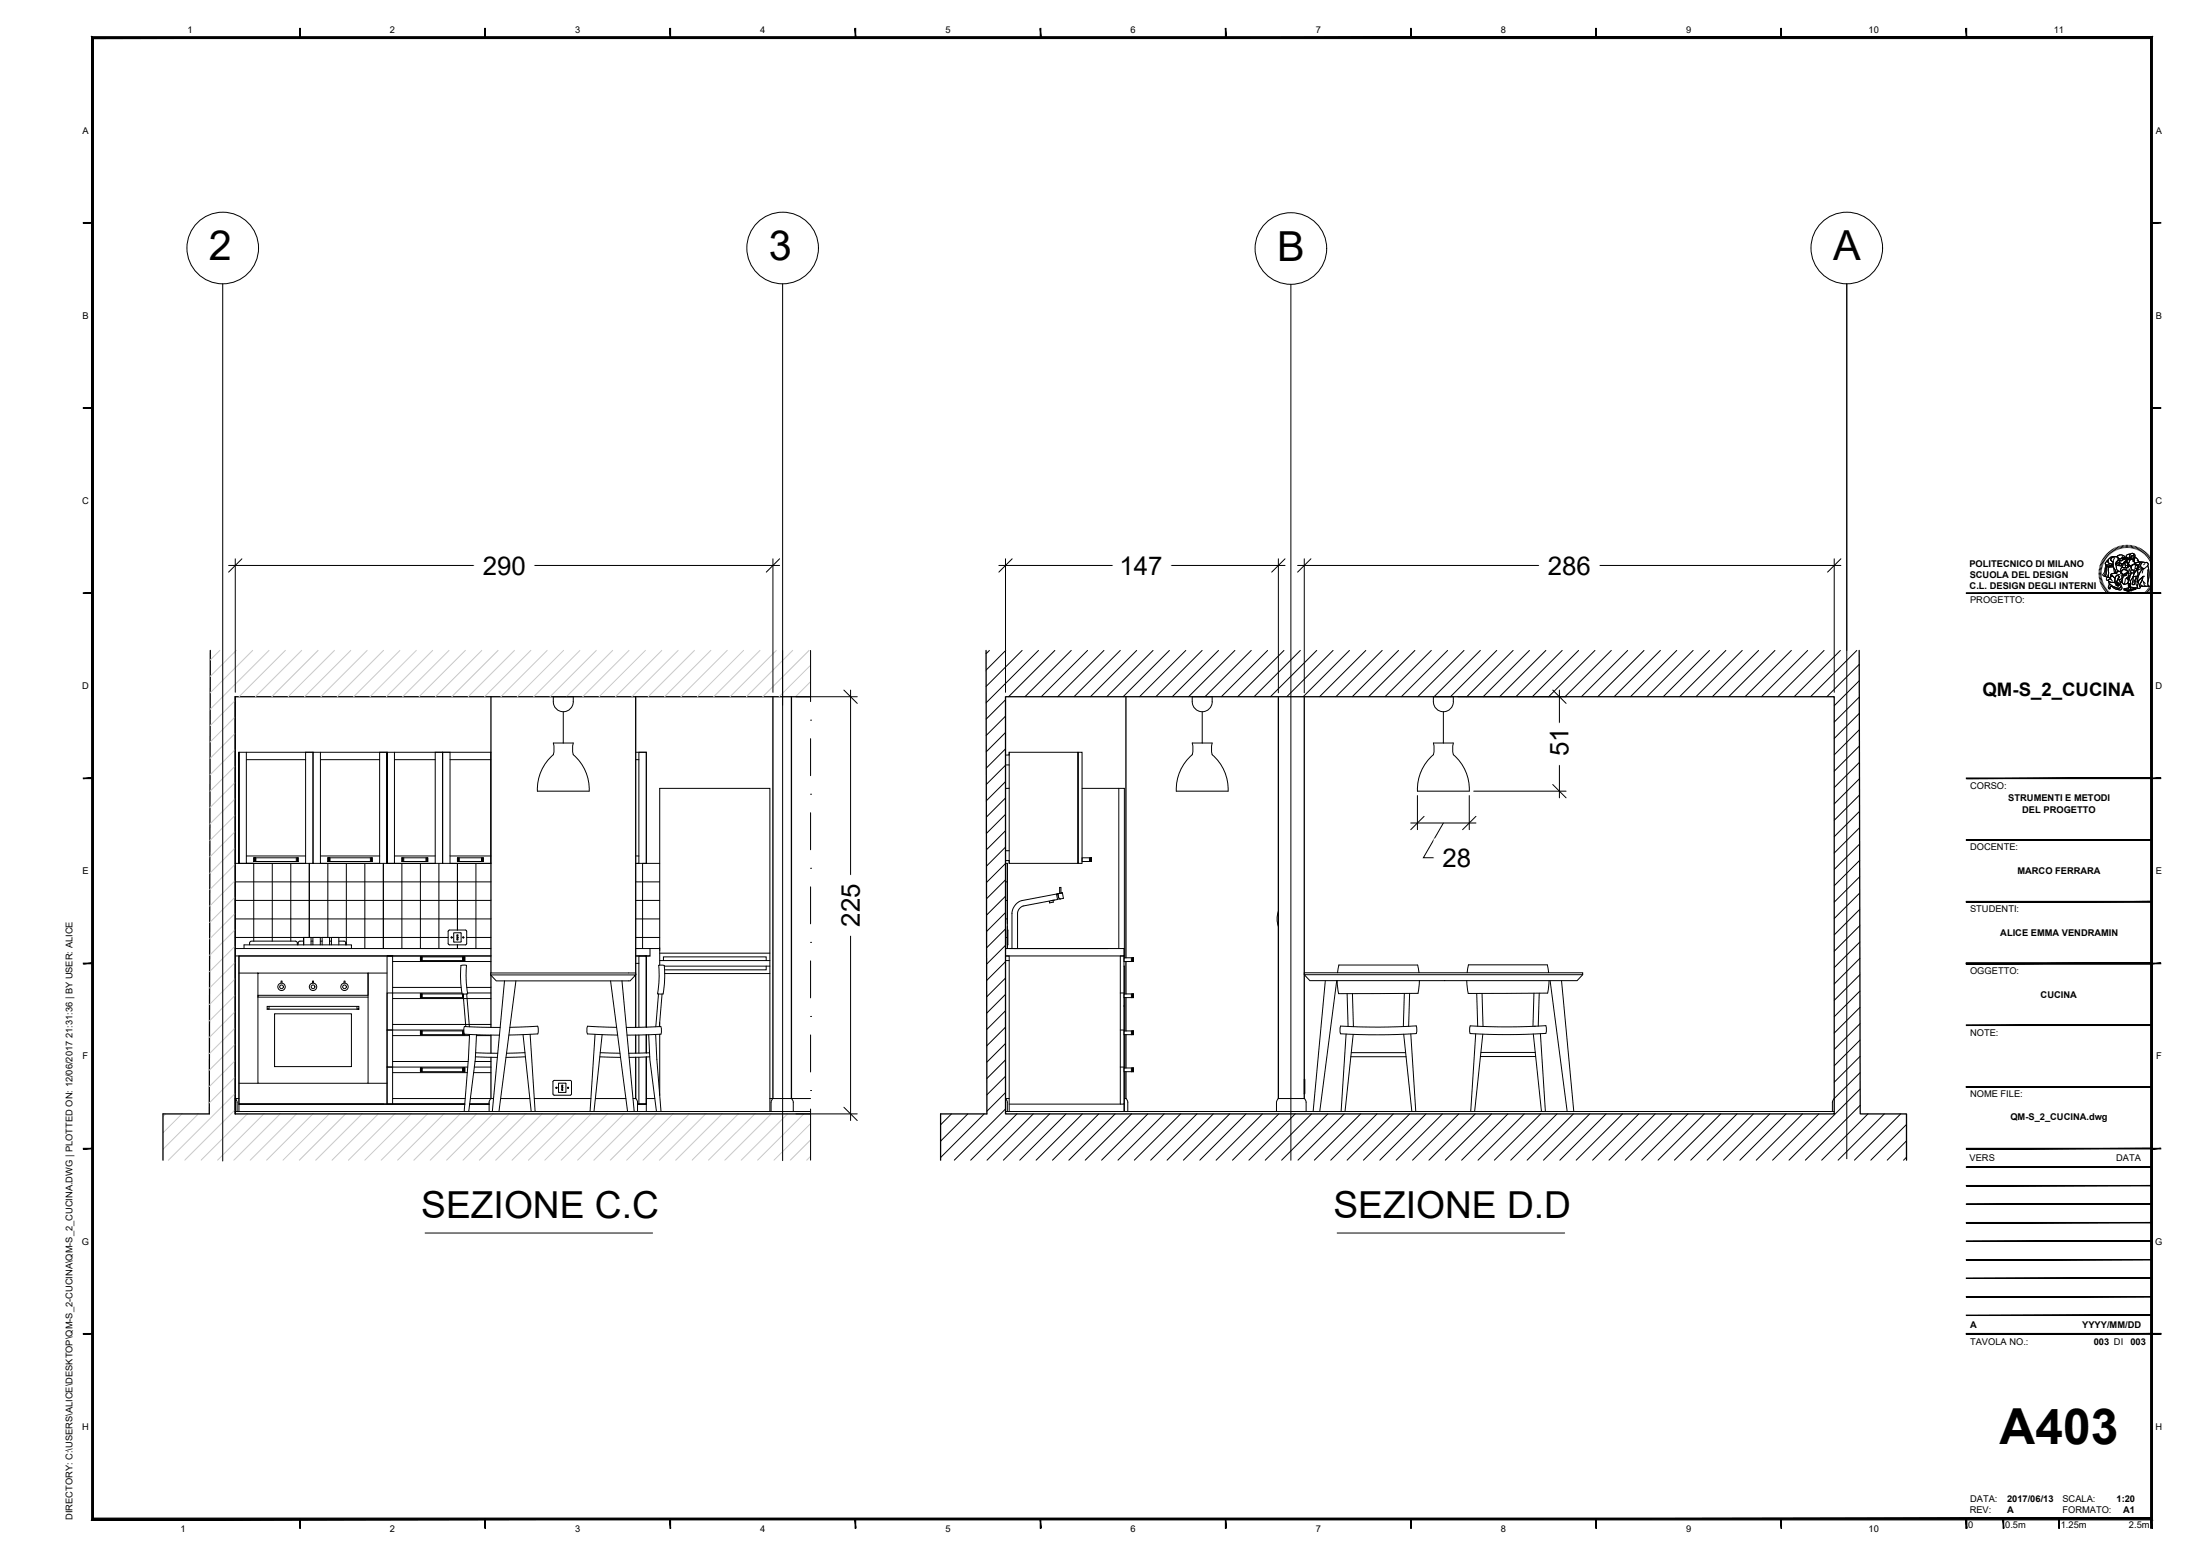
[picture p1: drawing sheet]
<svg xmlns="http://www.w3.org/2000/svg" width="594mm" height="420mm" viewBox="0 0 594 420" stroke-linecap="round" stroke-linejoin="round" font-family="sans-serif">
<!-- layer: A-WALL-FULL -->
<g fill="none" stroke="#000" stroke-width=".35">
<path d="M56.8 175.6l-.3 125.2h-12.5v12.5M266.3 175.6l.2 125.2h-12.5v12.5M502 175.6l.3 125.2h12.5v12.5M132.6 188.1v74.6M171.7 188.1v89.3M208.7 188.1v108.5M213.7 188.1v108.5M218.9 188.1h-155.4v112.7h155.4M271.5 188.1h223.8v112.7h-223.8zM304 188.1v70.5M345.2 188.3v108.3M352.2 188.3v108.3"/>
<path d="M304 259.6v8.8M132.6 263.3v14.1M132.6 279.5v4.9M171.7 279.5v4.9M304 269.4v9M304 279.4v9M132.6 285.5v11.1M171.7 285.5v11.1M304 289.4v7.2"/>
</g>
<!-- layer: A-FURN -->
<g fill="none" stroke="#000" stroke-width=".27">
<path d="M267.2 175.6l-.9 .9M271.6 175.6l-5.3 5.3M276 175.6l-9.7 9.7M280.4 175.6l-14.1 14.2M284.8 175.6l-12.5 12.5M289.3 175.6l-12.5 12.5M293.7 175.6l-12.5 12.5M298.1 175.6l-12.5 12.5M302.5 175.6l-12.5 12.5M306.9 175.6l-12.5 12.5M311.4 175.6l-12.5 12.5M315.8 175.6l-12.5 12.5"/>
<path d="M320.2 175.6l-12.5 12.5M324.6 175.6l-12.5 12.5M329 175.6l-12.5 12.5M333.5 175.6l-12.5 12.5M337.9 175.6l-12.5 12.5M342.3 175.6l-12.5 12.5M346.7 175.6l-12.5 12.5M351.1 175.6l-12.5 12.5M355.6 175.6l-12.5 12.5M360 175.6l-12.5 12.5M364.4 175.6l-12.5 12.5M368.8 175.6l-12.5 12.5"/>
<path d="M373.2 175.6l-12.5 12.5M377.7 175.6l-12.5 12.5M382.1 175.6l-12.5 12.5M386.5 175.6l-12.5 12.5M390.9 175.6l-12.5 12.5M395.3 175.6l-12.5 12.5M399.8 175.6l-12.5 12.5M404.2 175.6l-12.5 12.5M408.6 175.6l-12.5 12.5M413 175.6l-12.5 12.5M417.4 175.6l-12.5 12.5M421.8 175.6l-12.5 12.5"/>
<path d="M426.3 175.6l-12.5 12.5M430.7 175.6l-12.5 12.5M435.1 175.6l-12.5 12.5M439.5 175.6l-12.5 12.5M443.9 175.6l-12.5 12.5M448.4 175.6l-12.5 12.5M452.8 175.6l-12.5 12.5M457.2 175.6l-12.5 12.5M461.6 175.6l-12.5 12.5M466 175.6l-12.5 12.5M470.5 175.6l-12.5 12.5M474.9 175.6l-12.5 12.5"/>
<path d="M479.3 175.6l-12.5 12.5M483.7 175.6l-12.5 12.5M488.1 175.6l-12.5 12.5M492.6 175.6l-12.5 12.5M497 175.6l-12.5 12.5M501.4 175.6l-12.5 12.5M502.1 179.4l-8.8 8.7M149.4 188.1h5.4a3.2 3.2 0 0 1-2.1 4 2.69 2.69 0 0 1-3.3-2.6zM152.1 192.2v8.4M271.5 189l-5.2 5.2M271.5 193.4l-5.2 5.2M271.5 197.8l-5.2 5.2"/>
<path d="M321.9 188.1h5.4a3.1 3.1 0 0 1-2 4 2.69 2.69 0 0 1-3.3-2.6zM324.6 192.2v8.4M387.1 189.5a2.69 2.69 0 0 0 2.7 2.7 2.69 2.69 0 0 0 2.7-2.7l-.1-1.4h-5.3v1.4M389.8 192.2v8.4M502.1 183.8l-6.8 6.8M502.1 188.2l-6.8 6.8M502.1 192.6l-6.8 6.8M502.1 197l-6.8 6.8M64.5 203.1v30h20v-30h-20v30M66.5 203.1v30h16v-30h2M66.5 205.1h16M84.5 203.1h20v30h-20z"/>
<path d="M86.5 203.1v30h16v-30h2M86.5 205.1h16M104.5 203.1h15v30h-15v-30v30M104.5 203.1v30M106.5 205.1h11M106.5 203.1v30M121.5 205.1h11M132.5 203.1v30M132.6 203.1h-13.1v30h13.1h-11.1v-30h-4v30h-13M145.1 213.6h14M145.1 213.6a12.3 12.3 0 0 1 4.3-9.8l.2-1.6-.2-1.6h5.4l-.2 1.6a2.41 2.41 0 0 0 1 2.3 12.3 12.3 0 0 1 3.5 9.1M171.7 203.1h2.8v30h-2.8h.8v-30h2v30"/>
<path d="M171.7 205.1h.8M271.5 212.9v87.2v-87.2h1M271.5 202.2l-5.2 5.2M271.5 206.6l-5.2 5.2M271.5 211.1l-5.2 5.1M271.5 215.5l-5.1 5.1M271.5 219.9l-5.1 5.2M272.5 203.1h18.5v30h-18.5zM272.5 203.1v.8h-1v2.6h1M291.2 203.1h1v30h-1zM292.2 212.9h11.4v45.7M302.1 212.9v43.2"/>
<path d="M317.6 213.6h14M317.6 213.6a12.3 12.3 0 0 1 4.3-9.8l.3-1.6-.2-1.6h5.3l-.2 1.6a2.41 2.41 0 0 0 1 2.3 12.3 12.3 0 0 1 3.5 9.1M382.8 213.6h14M387.1 200.6h5.4l-.2 1.6a2.41 2.41 0 0 0 .9 2.3 12.3 12.3 0 0 1 3.6 9.1M387.1 200.6l.2 1.6a2.41 2.41 0 0 1-1 2.3 12.3 12.3 0 0 0-3.5 9.1M502.1 201.4l-6.8 6.8M502.1 205.9l-6.8 6.8M502.1 210.3l-6.8 6.8M502.1 214.7l-6.8 6.8M502.1 219.1l-6.8 6.8M63.5 233.1h5v21M63.5 238.1h69.1"/>
<path d="M66.5 231.1h16M68.5 232.6h.5v-1h-.5l.1 1M68.5 232.6v-1h12v1M68.5 232.6h12M68.7 231.6v1h.1v-1M69 231.6v1M73.5 233.1v21M78.5 233.1v21M80 231.6v1h.5M80.2 231.6v1h.2v-1M80.5 231.6v1M86.5 231.1h16"/>
<path d="M88.5 232.6h.5v-1h-.5l.1 1M88.5 233.1v20M88.5 232.6v-1h12v1M88.5 232.6h12M88.7 231.6v1h.1v-1M89 231.6v1M93.5 233.1v22M98.5 233.1v23M100 231.6v1h.5M100.2 231.6v1h.2v-1M100.5 231.6v1M106.5 231.1h11"/>
<path d="M108.5 233.1v23M108.5 231.6h7v1h-7zM108.6 231.6v1M108.7 231.6v1M108.8 231.6v1M109 231.6v1M113.5 233.1v23M115 231.6v1M115.2 231.6v1M115.4 231.6v1M115.5 231.6v1M118.5 233.1v23"/>
<path d="M121.5 231.1h11M123.5 231.6h7v1h-7zM123.5 233.1v18M123.6 231.6v1M123.7 231.6v1M123.8 231.6v1M124 231.6v1M128.5 233.1v23M130 231.6v1M130.2 231.6v1M130.4 231.6v1M171.7 238.1h6.4"/>
<path d="M171.7 231.1h.8M178.1 233.1h-4.6v23M271.5 238.1h.5M271.5 224.3l-5.1 5.2M271.5 228.7l-5.1 5.2M271.5 233.2l-5.1 5.1M271.5 237.6l-5.1 5.1M272 233.1v15M272 233.1h-.5v23h.5M272 233.1v16.3M272.5 229.7h-1v2.7h1v.7M292.2 231.6h2.5v1v-1v1h-2.5z"/>
<path d="M294.2 231.6l.1 1M294.3 231.6v1M294.5 231.6v1M294.6 231.6v1M502.2 223.5l-6.9 6.8M502.2 227.9l-6.9 6.9M502.2 232.3l-6.9 6.9M502.2 236.7l-6.9 6.9M63.5 258.1h69.1h-28.1h1.5v20M63.5 253.1h20v-20v20h20v-20v20M63.5 243.1h69.1M63.5 248.1h69.1"/>
<path d="M63.5 256.1h69.1M64.5 258.1v40h61M65.9 256.1v-1h29v1M67.4 255.1v-.6l.5-.4h11.9l.4 .4 .1 .6M82 254.1l-1.3 .1-.2 .3v.6M82 253.1v2v-2h2v2M84 254.1h.5M84.5 255.1v-2h2v2M86.5 254.1h.5M87 255.1v-2h2v2M89 254.1h.5M89.5 255.1v-2h2v2"/>
<path d="M91.5 254.1l1.6 .1 .3 .3v.6M103.5 253.1h17.5M103.5 253.1v3M106 259.6h26.6M113.5 258.4h.5v1h-.5zM113.5 258.4v1h12v-1M113.5 258.4h12M113.7 259.4v-1h.1v1M123.5 255.1v1M125 258.4h.5v1h-.5zM125 258.4v1M125.2 259.4v-1h.2v1"/>
<path d="M126 253.1h6.6M171.7 253.1h6.4M171.7 243.1h6.4M171.7 248.1h6.4M172.8 256.1h-1.1h3.8v2h-3.8h2.8v19.3v-19.3h-2v19.3M174.3 258.1h1.2M175.5 256.1h2.6M178.1 259.4h29.8M178.1 257.4h29.8M179.2 259.4v-1h27.7v1M271.5 256.1h32v2h-32zM271.5 258.1h1v42"/>
<path d="M271.5 253.1h.5M271.5 259.4h1M271.5 248.1h.5M271.5 243.1h.5M271.5 242l-5.1 5.1M271.5 246.4l-5.1 5.1M271.5 250.8l-5.1 5.1M271.5 255.3l-5.1 5.1M271.5 259.7l-5.1 5.1M272 248.1v8M272 250.1v6M272.5 256.1h26.8"/>
<path d="M283.4 243.8v-.5v.5M284.3 243.1l.1 .5-1 .2M284.8 243l-.5 .1M285.3 241.4l-9.3 1.8a3.8 3.8 0 0 0-2.7 3.4v9.5M285.3 241.4l.3 1.5M285.6 242.9l-9.3 1.7a2.29 2.29 0 0 0-1.5 2v9.5M285.7 241.3l-.4 .1M285.7 241.3l.2 1 .3 .5 .2-.1M285.7 241.3l1.2-.2 .3 1.5-1 .2M286.1 242.6l-.5 .3M286.1 241.3v-1.7h.4v1.5h.4l-1.2 .2M303.5 258.6h2.5v1v-1v1h-2.5z"/>
<path d="M305.5 258.6l.1 1M305.7 258.6v1M305.8 258.6v1M305.9 258.6v1M306 258.6v1M502.2 241.1l-6.9 6.9M502.2 245.5l-6.9 6.9M502.2 250l-6.9 6.9M502.2 254.4l-6.9 6.9M502.2 258.8l-6.9 6.9M64.5 262.8h5.1M69.6 262.8h29.8v29.7h-29.8z"/>
<path d="M72.1 271.8h24.8v.7h-24.8zM72.7 271.8v.7h-.6M74.1 273.8h20.8v14.2h-20.8zM75.9 264.9l.2 .1v.5a1 1 0 0 1 .8 1.5 1 1 0 0 1-1.7 0 1 1 0 0 1 .7-1.5zM84.4 264.9l.2 .1 .1 .5a1 1 0 0 1 .7 1.5 1 1 0 0 1-1.7 0 1 1 0 0 1 .7-1.5zM92.9 264.9l.3 .1v.5a1 1 0 0 1 .7 1.5 1 1 0 0 1-1.7 0 1 1 0 0 1 .7-1.5zM96.4 271.8v.7h.5M104.5 262.8h-5.1v6h-29.8v.5h29.8M106 266.6h18.5M106 276.6h26.6M106 269.6h26.6M106 279.6h20.8"/>
<path d="M113.5 268.4v1h11.6l-.1-1M113.5 268.4h.5v1M113.5 278.4h11.7h-.2v1h.5h-12zM113.5 278.4h.5v1M113.5 268.4h11.3M113.7 269.4v-1h.1v1M113.7 279.4v-1h.1v1M124.5 260.7h1.5l-.1 4.2 .4 3.5h-1.5l-.4-3.4zM124.7 268.1h-20.2v10h20.7M125 268.4v1M125 278.4v1M125.1 268.4l.7 8.8"/>
<path d="M125.2 278.6v.8M125.4 279.3l9.5 .2M125.4 279.3v.1M126 268.4l.8 8.9M126 266.6h6.6M126.2 268.1h6.4M126.8 279.3l-.3 6.8M128.7 279.6h3.9M128.7 279.4l-.4 6.7-1.7 14h-1.3l1.2-14M132.5 263.3h39.2l-1.5 1.6h-36.2zM132.5 263.3v-.6h39.2v.6M135.1 277.4l-9.7-.2-.2 1.2 .2 .9"/>
<path d="M136.2 264.9l-3.3 35.2h1.8l4.6-35.2M137.7 277.4l7.5-.3 .1 1.7-.1 .4-7.8 .3M143.2 279.3l1.3 20.8h-1.1l-2.2-20.7M160.7 279.3l-1.4 20.8h1.1l2.2-20.7M166.5 277.4l-7.9-.3-.1 1.7 .1 .4 8.2 .3M168 264.9l3.3 35.2h-1.8l-4.6-35.2M169.1 277.4l9.3-.2 .2 .8-.1 1.3-9.2 .2M171.7 260.1h.8M172.5 279.5v4.9M174.5 279.4v4.9M177 279.3l.4 6.8 1.1 14h-1.2l-1.8-14-.3-6.7M177.8 268.4l-.7 8.9"/>
<path d="M177.9 260.7h1.5l.1 4.3-.4 3.4h-1.5l.4-3.5zM178.1 260.6v-47.7h29.8v87.2h-29.8M178.1 276.1v1.1M178.1 279.3v16.5M178.8 268.4l-.7 8.8M179.4 260.9h28.5M179.5 262.9h28.4M206.9 260.9v1h-27.4M271.5 264.1l-5.1 5.1M271.5 268.5l-5 5.1M271.5 272.9l-5 5.1M271.5 277.4l-5 5"/>
<path d="M302.5 268.1h1M302.5 278.1h1M303.5 271.8v-13.7h-1v40M303.5 271.6v26.5h-1M303.5 268.4h2.5v1v-1v1h-2.5zM303.5 278.4h2.5v1v-1v1h-2.5zM303.5 260.9l.1 7.5M303.6 269.4v9M303.6 279.4v9M305.5 268.4l.1 1M305.5 278.4l.1 1M305.7 268.4v1"/>
<path d="M305.7 278.4v1M305.8 268.4v1M305.8 278.4v1M305.9 268.4v1M305.9 278.4v1M306 268.4v1M306 278.4v1M352.2 262.7h75.2v.5l-1.5 1.6h-72.2l-1.5-1.6zM352.2 263.2h75.2M357.9 264.8l-3.3 35.3h1.8l4.6-35.3M361.1 264.8l.4 3.5 21.4-.1 .4-3.4M361.2 262.7l.3-2.1h21.3l.4 2.1"/>
<path d="M362 277.1a167.4 167.4 0 0 0 20.4-.1l.2 1.3-.2 .8a169.2 169.2 0 0 1-20.4 0l-.2-.8zM363.5 279.2l-1.4 20.9h1.1l2.2-20.8M363.8 268.3l.2 8.9M365.2 268.3l.3 8.9M379.2 268.2l-.2 9M380.6 268.2l-.2 8.9M381 279.2l1.3 20.9h-1l-2.3-20.8M396.1 264.8l.4 3.5 21.4-.1M396.2 262.7l.3-2.2h21.3l.4 2.2M398.5 279.2l-1.4 20.9h1.1l2.2-20.8M398.8 268.3l.2 8.8M400.2 268.3l.3 8.9"/>
<path d="M414.2 268.2l-.2 8.9M414.5 277.1h.1M414.5 277.1h-.1M415.6 268.2l-.2 8.9M416 279.1l1.3 21h-1.1l-2.2-20.9M417.4 277l.2 .8-.2 1.2M417.4 279a170.2 170.2 0 0 1-20.4 .1M417.4 277a173.2 173.2 0 0 1-20.4 0l-.2 1.3 .2 .8M418.3 264.8l-.4 3.4M418.6 264.8l4.6 35.3h1.8l-3.3-35.3M502.2 263.2l-6.9 6.9M502.2 267.6l-6.9 6.9"/>
<path d="M502.3 272l-7 7M502.3 276.4l-7 7M64.5 298.1h61M64.5 292.5h5.1M99.4 292.5h5.1M103.6 298.1h-39.1v-40h40v40M106 288.1v-10h-1.5v10h21.8M106 298.1v-10h-1.5v10h21M106 286.6h20.4M106 296.6h19.6M106 289.6h20.2M113.5 288.4h.5v1"/>
<path d="M113.5 288.4v1h12v-1M113.5 288.4h12M113.7 289.4v-1h.1v1M125 288.4h.5v1h-.5zM125 288.4v1M125.2 289.4v-1h.2v1M125.5 298.1h-61v2M126.8 298.1h5.3M127 296.6h5.6M127.9 289.6h4.7M128.1 288.1h4.5M128.3 286.6h4.3"/>
<path d="M128.4 285.4l5.9 .1M128.4 284.3l6 .1M141.7 284.3l-4.9 .1M141.9 285.4l-5.3 .1M162 285.4l5.6 .1M162.1 284.3l5.3 .1M172.5 285.5v12.6M174.5 298.1h-2.3h2.3v-12.7v14.7M175.4 284.3l-5.6 .1M175.5 285.4l-5.6 .1M271.5 281.8l-5 5M271.5 286.2l-5 5"/>
<path d="M271.5 290.6l-5 5M271.5 295l-5 5.1M271.5 299.5l-13.8 13.8M272.5 298.1h30M302.5 288.1h1M303.5 288.4h2.5v1v-1v1h-2.5zM303.5 298.1v2M303.6 289.4v10.7M305.5 288.4l.1 1M305.7 288.4v1M305.8 288.4v1M305.9 288.4v1"/>
<path d="M306 288.4v1M364.8 285.3h14.9M364.9 284.2h14.7M399.8 285.3h14.9M399.9 284.2h14.7M502.3 280.8l-7 7M502.3 285.2l-7 7M502.3 289.6l-7 7M502.3 294.1l-19.2 19.2M502.3 298.5l-14.8 14.8M256.9 300.8l-2.9 2.9M261.4 300.8l-7.4 7.3"/>
<path d="M265.8 300.8l-11.8 11.8M274.6 300.8l-12.5 12.5M279 300.8l-12.5 12.5M283.4 300.8l-12.4 12.5M287.9 300.8l-12.5 12.5M292.3 300.8l-12.5 12.5M296.7 300.8l-12.5 12.5M301.1 300.8l-12.5 12.5M305.5 300.8l-12.5 12.5M310 300.8l-12.5 12.5M314.4 300.8l-12.5 12.5M318.8 300.8l-12.5 12.5"/>
<path d="M323.2 300.8l-12.5 12.5M327.6 300.8l-12.5 12.5M332.1 300.8l-12.5 12.5M336.5 300.8l-12.5 12.5M340.9 300.8l-12.5 12.5M345.3 300.8l-12.5 12.5M349.7 300.8l-12.5 12.5M354.2 300.8l-12.5 12.5M358.6 300.8l-12.5 12.5M363 300.8l-12.5 12.5M367.4 300.8l-12.5 12.5M371.8 300.8l-12.5 12.5"/>
<path d="M376.3 300.8l-12.5 12.5M380.7 300.8l-12.5 12.5M385.1 300.8l-12.5 12.5M389.5 300.8l-12.5 12.5M393.9 300.8l-12.5 12.5M398.4 300.8l-12.5 12.5M402.8 300.8l-12.5 12.5M407.2 300.8l-12.5 12.5M411.6 300.8l-12.5 12.5M416 300.8l-12.5 12.5M420.5 300.8l-12.5 12.5M424.9 300.8l-12.5 12.5"/>
<path d="M429.3 300.8l-12.5 12.5M433.7 300.8l-12.5 12.5M438.1 300.8l-12.5 12.5M442.5 300.8l-12.4 12.5M447 300.8l-12.5 12.5M451.4 300.8l-12.5 12.5M455.8 300.8l-12.5 12.5M460.2 300.8l-12.5 12.5M464.6 300.8l-12.5 12.5M469.1 300.8l-12.5 12.5M473.5 300.8l-12.5 12.5M477.9 300.8l-12.5 12.5"/>
<path d="M482.3 300.8l-12.5 12.5M486.7 300.8l-12.5 12.5M491.2 300.8l-12.5 12.5M504.4 300.8l-12.5 12.5M508.8 300.8l-12.5 12.5M513.3 300.8l-12.5 12.5M514.8 303.6l-9.6 9.7M514.8 308.1l-5.2 5.2M514.8 312.5l-.8 .8"/>
<circle cx="76" cy="266.5" r=".5"/>
<circle cx="84.5" cy="266.5" r=".5"/>
<circle cx="93" cy="266.5" r=".5"/>
</g>
<!-- layer: G-ANNO-DIM -->
<g fill="none" stroke="#000" stroke-width=".27">
<path d="M60.1 76.6v236.9M211.3 76.6v236.8M348.6 76.8v236.5M498.7 76.6v236.3M61.7 152.7h67.1M63.5 150.9v36M143.5 152.7h67M208.7 150.9v36M269.7 152.7h31.6M271.5 150.9v36M315.5 152.7h31.5M345.2 150.9v36.2"/>
<path d="M350.4 152.7h66M352.2 150.9v36.2M431.1 152.7h66M495.3 150.9v36M214.9 188.1h16.6M229.7 186.3v50.8M393.7 188.1h29.2M421.1 186.3v9.7M382.8 214.8v9.2M396.8 214.8v9.2M398 213.6h24.9M421.1 205.8v9.6"/>
<path d="M381 222.2h17.6M389.8 222.2l-5.4 9.4h3.6M229.7 251.8v50.8M214.9 300.8h16.6M114.8 332.9h61.4M361.1 332.9h61.4"/>
<circle cx="60.1" cy="67" r="9.7"/>
<circle cx="211.3" cy="67" r="9.7"/>
<circle cx="348.6" cy="67.1" r="9.7"/>
<circle cx="498.7" cy="67" r="9.7"/>
</g>
<!-- layer: ACCESSORI -->
<g fill="none" stroke="#000" stroke-width=".27">
<path d="M121.1 251.2h4.8l.1 .3v3.5l-.3 .1h-4.5l-.2-.3zM121.8 253.1h.3M121.9 253v.3M122.6 251.9h1.9v2.5h-1.9zM123.4 253.4l.2 .1v.3h-.2zM123.4 252.4l.3 .1-.2 .3zM124.9 253.1h.4M125.1 253v.3M272 251.1h.2v4h-.2zM272 251.1h.2M345.2 246.1v4l-.3-2.3zM149.4 291.8h4.8l.1 .3v3.4l-.3 .2h-4.5l-.2-.3z"/>
<path d="M150.1 293.7h.3M150.2 293.6v.3M150.9 292.5h1.9v2.5h-1.9zM151.7 293.3l.1 .1 .1-.1M151.7 294.2l.1-.2 .1 .2M151.7 293.3l.1-.3 .1 .3M151.7 294.2l.1 .3 .1-.3M153.2 293.7h.4M153.4 293.6v.3M352.2 291.4h.1v4h-.1z"/>
<circle cx="122" cy="253.1" r=".15"/>
<circle cx="123.5" cy="253.1" r=".15"/>
<circle cx="125.1" cy="253.1" r=".15"/>
<circle cx="150.3" cy="293.7" r=".15"/>
<circle cx="151.8" cy="293.7" r=".15"/>
<circle cx="153.4" cy="293.7" r=".15"/>
</g>
<!-- layer: A-FURN -->
<g fill="none" stroke="#c7c8ca" stroke-width=".27">
<path d="M59.4 175.6l-2.6 2.6M63.8 175.6l-7 7.1M68.2 175.6l-11.4 11.5M72.6 175.6l-15.8 15.9M77.1 175.6l-12.5 12.5M81.5 175.6l-12.5 12.5M85.9 175.6l-12.5 12.5M90.3 175.6l-12.5 12.5M94.7 175.6l-12.5 12.5M99.2 175.6l-12.5 12.5M103.6 175.6l-12.5 12.5M108 175.6l-12.5 12.5"/>
<path d="M112.4 175.6l-12.5 12.5M116.8 175.6l-12.5 12.5M121.2 175.6l-12.5 12.5M125.7 175.6l-12.5 12.5M130.1 175.6l-12.5 12.5M134.5 175.6l-12.5 12.5M138.9 175.6l-12.5 12.5M143.3 175.6l-12.5 12.5M147.8 175.6l-12.5 12.5M152.2 175.6l-12.5 12.5M156.6 175.6l-12.5 12.5M161 175.6l-12.5 12.5"/>
<path d="M165.4 175.6l-12.5 12.5M169.9 175.6l-12.5 12.5M174.3 175.6l-12.5 12.5M178.7 175.6l-12.5 12.5M183.1 175.6l-12.5 12.5M187.5 175.6l-12.5 12.5M192 175.6l-12.5 12.5M196.4 175.6l-12.5 12.5M200.8 175.6l-12.5 12.5M205.2 175.6l-12.5 12.5M209.6 175.6l-12.5 12.5M214.1 175.6l-12.5 12.5"/>
<path d="M218.5 175.6l-12.5 12.5M218.9 179.6l-8.5 8.5M63.5 198l-6.8 6.8M63.5 193.6l-6.8 6.8M63.5 189.2l-6.8 6.7M218.9 184.1l-4.1 4M63.5 215.7l-6.8 6.8M63.5 211.3l-6.8 6.8M63.5 206.8l-6.8 6.9M63.5 202.4l-6.8 6.8M63.5 237.8l-6.9 6.9M63.5 233.4l-6.9 6.8"/>
<path d="M63.5 228.9l-6.9 6.9M63.5 224.5l-6.8 6.9M63.5 220.1l-6.8 6.9M63.5 259.9l-6.9 6.9M63.5 255.5l-6.9 6.9M63.5 251l-6.9 7M63.5 246.6l-6.9 6.9M63.5 242.2l-6.9 6.9M63.5 277.6l-7 6.9M63.5 273.1l-6.9 7M63.5 268.7l-6.9 7M63.5 264.3l-6.9 6.9"/>
<path d="M63.5 299.7l-13.6 13.6M63.5 295.2l-18 18.1M63.5 290.8l-7 7M63.5 286.4l-7 7M63.5 282l-7 7M44.7 300.8l-.7 .7M49.1 300.8l-5.1 5.1M53.6 300.8l-9.6 9.5M66.8 300.8l-12.5 12.5M71.2 300.8l-12.5 12.5M75.7 300.8l-12.6 12.5M80.1 300.8l-12.5 12.5"/>
<path d="M84.5 300.8l-12.5 12.5M88.9 300.8l-12.5 12.5M93.3 300.8l-12.5 12.5M97.7 300.8l-12.5 12.5M102.2 300.8l-12.5 12.5M106.6 300.8l-12.5 12.5M111 300.8l-12.5 12.5M115.4 300.8l-12.5 12.5M119.8 300.8l-12.5 12.5M124.3 300.8l-12.5 12.5M128.7 300.8l-12.5 12.5M133.1 300.8l-12.5 12.5"/>
<path d="M137.5 300.8l-12.5 12.5M141.9 300.8l-12.5 12.5M146.4 300.8l-12.5 12.5M150.8 300.8l-12.5 12.5M155.2 300.8l-12.5 12.5M159.6 300.8l-12.5 12.5M164 300.8l-12.5 12.5M168.5 300.8l-12.5 12.5M172.9 300.8l-12.5 12.5M177.3 300.8l-12.5 12.5M181.7 300.8l-12.5 12.5M186.1 300.8l-12.5 12.5"/>
<path d="M190.6 300.8l-12.5 12.5M195 300.8l-12.5 12.5M199.4 300.8l-12.5 12.5M203.8 300.8l-12.5 12.5M208.2 300.8l-12.5 12.5M212.7 300.8l-12.5 12.5M217.1 300.8l-12.5 12.5M218.9 312.2l-1.1 1.1M218.9 307.8l-5.5 5.5M218.9 303.4l-9.9 9.9"/>
</g>
<!-- layer: PAVIMENTAZIONE -->
<g fill="none" stroke="#000" stroke-width=".27">
<path d="M63.5 296.6h1M63.5 296.6v3.5M63.5 296.6l.5 1M64 297.6v2.5h-.5M133.3 296.6h-.7l-.5 .7v2.8h40.1l-.1-2.8-.4-.7h-.8M135.2 296.6h7.9M144.3 296.6h15.3M160.8 296.6h8.2M174.5 296.6h2.3M207.9 296.6h11M208.7 296.6l-.5 1v2.5h.5M213.7 296.6l.5 1v2.5h-.5"/>
<path d="M272 297.6v2.5M272.5 296.6h-1l.5 1M303.6 296.6a.89 .89 0 0 1 1 1l-.1 2.5M352.7 297.6v2.5h-.5M352.7 297.6l-.5-1h-7l-.5 1v2.5M495.3 296.6l-.5 1v2.5M63.5 300.1h155.4M271.5 300.1h223.8"/>
</g>
<!-- layer: A-WALL-FULL -->
<g fill="none" stroke="#000" stroke-width=".27">
<path d="M218.9 175.6v13.9M218.9 194.5h.1M218.9 199.5v10M218.9 214.5h.1M218.9 219.5v10M218.9 234.5h.1M218.9 239.5v10M218.9 254.5h.1M218.9 259.5v10M218.9 274.5h.1M218.9 279.5v10M218.9 294.5h.1"/>
<path d="M218.9 299.5v13.8"/>
</g>
<!-- layer: G-ANNO-LOGO -->
<g fill="none" stroke="#000" stroke-width=".27">
<path d="M566.8 154.8h.6M566.8 154.5h.6M566.8 154.1l.7 .1M566.8 153.8l.7 .1M566.9 153.4l.7 .1M567 153.1l.6 .1M567.1 152.7l.6 .2M567.2 152.4l.6 .2M567.3 152l.6 .3M567.4 151.7l.6 .3M567.4 155.2h-.6M567.5 155.5h-.7"/>
<path d="M567.5 155.8l-.7 .1M567.5 156.1l-.6 .2M567.6 151.4l.6 .3M567.6 156.5l-.6 .1M567.7 156.8l-.7 .2M567.7 151.1l.6 .3M567.8 157.1l-.7 .2M567.9 157.4l-.6 .2M567.9 150.8l.6 .3M568 157.7l-.6 .3M568.1 150.5l.6 .4M568.2 158l-.6 .3"/>
<path d="M568.3 158.3l-.6 .3M568.3 150.2l.6 .4M568.5 158.6l-.6 .3M568.6 149.9l.5 .5M568.6 152.5h.7a.84 .84 0 0 0 1.3-.1l.1 .6-1 .1a.81 .81 0 0 1-1.1-.5zM568.7 152.5v.4M568.7 158.8l-.6 .4M568.8 149.6l.5 .5M568.8 153l-.2 .5-.2 1.4-.3 .6 .4 .2M568.9 159.1l-.6 .4M568.9 151.5l.4-.3-.1 .3a.83 .83 0 0 0 1 .8l.3 .1-.1 .2a.73 .73 0 0 1-1.1-.1l-.3 .1a.51 .51 0 0 1-.5-.4 .51 .51 0 0 1 .3-.6zM569.1 149.4l.4 .5"/>
<path d="M569.1 159.3l-.6 .5M569.1 153l.4 .1-.2 .6v2.1l-.2 .1-.6-.3 .2-.7 .1-1.2zM569.1 153l-.3 .5-.1 1.6-.2 .6 .7 .2M569.3 151.2l-.6 .6a.44 .44 0 0 0-.2 .5 .44 .44 0 0 0 .5 .3l.5-.1 .5 .3 .6-.4M569.3 159.6l-.5 .4M569.3 149.1l.5 .6M569.3 156.6a1.22 1.22 0 0 0 1.8 .5M569.3 151l.7-.6 1.3-.1a1.01 1.01 0 0 0-1.3 1l.6 .4v.7l-.5-.1a.77 .77 0 0 1-.9-.8zM569.5 157v.5l.8 .7 1.9 .8M569.5 157l.5 .2 1.1-.1 .4 1 .2-.2 .3 .4-.2-.6 .3 .5-.1-.5 .4 .1-.8-.6 .3-.8 .4 .2 .3 1a.8 .8 0 0 1 0 .9 .8 .8 0 0 1-.9 .3l-1.6-.8-.6-.6zM569.5 159.8l-.5 .5M569.5 153.1l1.2-.1 .6 1.2-.1 .5-.4 .1a.61 .61 0 0 0-.8 .7l.2 .1-.4 .5a.55 .55 0 0 1-.5-.9v-1.6z"/>
<path d="M569.5 153.1l-.2 .6v2.2M569.6 148.9l.4 .5M569.6 157.6l.9 .7 1.1 .5a.84 .84 0 0 0 1.2-.6 .65 .65 0 0 1 0 1 .65 .65 0 0 1-.9 0l-1.3-.6a.45 .45 0 0 0-.5-.3 .45 .45 0 0 0-.3 .5v.2h-.3a.84 .84 0 0 1 0-1.2zM569.6 157.6l-.1 .2a.84 .84 0 0 0 0 1.2l.4-.2-.2-.1a.48 .48 0 0 1 .4-.4 .48 .48 0 0 1 .5 .3l.9 .5a1.28 1.28 0 0 0 1.5-.1l-.2-.8M569.8 156.1a.51 .51 0 0 0-.8-.1 .51 .51 0 0 0 .1 .7 .62 .62 0 0 1 .6-.4 .62 .62 0 0 1 .5 .4l.3 .2M569.9 148.7l.4 .5M570 155.7l.4-.2 .2 .1a.73 .73 0 0 1 .5 1.1v.4a1.19 1.19 0 0 1-1.8-.5l.7-.2-.2-.3zM570 155.1l1.2-.4 .3 .1 .2-.4 .5-.1 .6 .2 .2 .3a.99 .99 0 0 1 .1 1.3 .99 .99 0 0 1-1.1 .4v-.3a.47 .47 0 0 0 .1-.7 .47 .47 0 0 0-.8 .2l-.1 .4-.8-.6a.29 .29 0 0 1-.4 0 .29 .29 0 0 1 0-.4zM570.2 148.5l.3 .6M570.3 150.6a.93 .93 0 0 1 1-.3 .93 .93 0 0 1 .6 .9l-.2 .4a.92 .92 0 0 0-.2 1.3 1.1 1.1 0 0 0 .7 1.4l-.5 .1-.2 .4-.3-.1 .1-.5-.6-1.2-.1-1.3a.61 .61 0 0 1-.5-.4 .61 .61 0 0 1 .2-.7zM570.4 155.4l.7 .7M570.4 155.5l-.5 .4 .1 .5"/>
<path d="M570.5 148.3l.3 .6M570.6 153l-1.9-.1-.3 .5a2.03 2.03 0 0 1-.6 1.7l.3 .4M570.8 148.1l.3 .6M570.8 153.4l.2 1.4M571 150.6l-.4 1 .1 1.5 .4 .7 .2 1h.3l.1-.4 .5-.2a1.03 1.03 0 0 1-.7-1.4 .94 .94 0 0 1 .3-1.3 .8 .8 0 0 0 0-1 .8 .8 0 0 0-1-.2l-.9 .2-.6 .5-.1 .5a.83 .83 0 0 0 1 .8l.3 .1M571.1 148l.3 .6M571.2 154.7l-.4 .1a.61 .61 0 0 0-.8 .7l.2 .1M571.3 150.3a1 1 0 0 0-1.3 1l.6 .4M571.4 147.8l.3 .6M571.5 155.4a.47 .47 0 0 1 .7 .2 .47 .47 0 0 1-.2 .6l-.4 .9 .8 .8-.4-.2 .1 .5-.3-.5 .1 .6-.2-.4-.2 .2v-.2l-.4-.6v-1.1zM571.5 151.7l1-.4-.1 .5-1.1 .5zM571.5 155.4a.47 .47 0 0 1 .7 .2 .47 .47 0 0 1-.2 .6l-.4 1 .8 .7-.4-.2 .1 .5-.3-.5 .1 .6-.2-.4-.2 .2v-.2l-.4-.6v-1.1z"/>
<path d="M571.5 152.2l.8-.3 .3 .2a.33 .33 0 0 0-.4 .2 .33 .33 0 0 0 .2 .4 .6 .6 0 0 1-.9-.5zM571.6 152.2a.57 .57 0 0 0 .8 .5M571.7 150.4l.7-.6 1 .2a.3 .3 0 0 1 .4 .3 .3 .3 0 0 1-.5 .3l-.2-.2-.6 .5-.5-.2M571.8 147.7l.2 .6M571.8 150.1l1.1-.3 .7 .4a.23 .23 0 0 1 .2 .3 .23 .23 0 0 1-.3 .1l-.4-.2-.4 .4-.4 .1-.6-.5zM572 150.7l.6 .2 .6-.5 .3 .2-.2 .6-.4 .2-.5-.2-.5 .2zM572.1 147.6l.2 .6M572.2 154.3l.6 .2 .4 .7a.76 .76 0 0 1-.3 1M572.3 152.2h.8l-.2 .1a.38 .38 0 0 1-.4 .6 .38 .38 0 0 1-.2-.7zM572.3 156.6l.3 1a.79 .79 0 0 1 .1 .9 .79 .79 0 0 1-.9 .3M572.3 151.9l.3 .2M572.4 151.6v.2l-1.1 .5"/>
<path d="M572.4 155.1l-.8 .2M572.4 147.5l.2 .6M572.5 151.3l-.4 .5M572.6 154.8l.7 .5M572.7 152.1a.34 .34 0 0 0-.4 .4 .34 .34 0 0 0 .4 .3 .34 .34 0 0 0 .2-.5l.2-.1-.6 .1M572.7 155.3a.7 .7 0 0 1 .2 .9 .7 .7 0 0 1-1 .2M572.8 154.5v-.3l.6-.4 1 .2 .1 .3a.27 .27 0 0 1 .1 .4 .27 .27 0 0 1-.4 0l-1 .4 .6 .4 .4-.2 .1-.5a.44 .44 0 0 0 .3-.4 .44 .44 0 0 0-.4-.4l-.9-.2-.5 .7-.2-.1v-.5l.5-.8 .2 .2h1.1l.5-.4v-.3l.6 .2 .1 1a.69 .69 0 0 0-.1 1l-.3 .6-.4 .2-.2 .5-.3-.1 .1 .3a.23 .23 0 0 1 .4 .1 .23 .23 0 0 1-.1 .3l.2-.2-.3 1a.95 .95 0 0 1-1.5 0l-.3-.4 .3-.6 .2-1.1M572.8 147.4l.1 .6M572.8 154.2l.6-.4h.6l.5 .5a.29 .29 0 0 1 .1 .4 .29 .29 0 0 1-.5 0l-.2 .2a.47 .47 0 0 1-.6 .3 .47 .47 0 0 1-.4-.4zM572.8 157.1l.8 .7M573 151.2v.1M573.1 150.8l.2 .1"/>
<path d="M573.1 153.1a1.29 1.29 0 0 0-.5 1.3M573.1 156.5v.9M573.1 147.3l.1 .7M573.1 150.9h.1M573.2 155.1l1.2-.4-.2 .6-.4 .2zM573.2 155.9l-.3 1-.4 .4M573.5 151l.7-.2a.29 .29 0 0 1 .3 .5 .28 .28 0 0 1-.5 0zM573.5 147.3l.1 .6M573.5 150.7l-.2 .5-.4 .2-.5-.2-.5 .2M573.5 151.9l.8-.3 .6 1.1a.22 .22 0 0 1-.1 .3 .22 .22 0 0 1-.3-.1 .22 .22 0 0 1 .2-.3l-.2-.7a.43 .43 0 0 0-.7-.1 .43 .43 0 0 0 .1 .7v.1a.47 .47 0 0 1 0 .7 .47 .47 0 0 1-.7-.2l-.2-.1zM573.6 159l2-.4 1.1 .2-2 .6zM573.6 159l1.1 .4v.3l-1.1-.4z"/>
<path d="M573.8 151.8l.4-.1 .5 .7a.64 .64 0 0 1-.1 .7 .64 .64 0 0 1-.7 .2zM573.8 147.2l.1 .7M573.9 150.8v-.2a.52 .52 0 0 1 .6-.1 .52 .52 0 0 1 .3 .5l-.3 .2M573.9 155.3h.1M573.9 156.2l-.3 1.6 1-.2M574 150.6h.5l.2 .4-.2 .2-.2-.4h-.4zM574 154.9l.1 .1M574 155.2l.1 .1M574.1 155h-.1M574.1 152h.1M574.2 152l-.2 .1M574.2 147.2v.7"/>
<path d="M574.3 151l-.4-.2-.4 .2h.2a.37 .37 0 0 0 .4 .3 .37 .37 0 0 0 .4-.3l-.2-.2v.2M574.3 156l.3 .1 .2-.5 .4-.2-.5 1.3a.26 .26 0 0 0 0-.4 .26 .26 0 0 0-.3 0zM574.3 153.3v.7M574.4 154.8l-.2 .5a.5 .5 0 0 1-.8-.1M574.4 151.9l.2 .2-.1 .1M574.5 152a.43 .43 0 0 0-.7-.2 .43 .43 0 0 0 .1 .7 .49 .49 0 0 1-.1 .8 .49 .49 0 0 1-.7-.4l.4-1 .7-.3 .4 .3 .3 .7a.24 .24 0 0 1-.1 .4 .24 .24 0 0 1-.3-.3M574.5 147.2v.7M574.6 152.3l-.2 .1M574.6 152.1a.43 .43 0 0 1-.1 .7 .43 .43 0 0 1-.6-.2M574.6 153l-.3 .3h-.4M574.7 159.4l2-.6v.3l-2 .6zM574.7 159.4v.3"/>
<path d="M574.7 151h.2l.1 .3-.2 .9M574.8 155.6h.1M574.8 156.2l-.1 .5 .2-.2M574.8 150.6l.1 .4M574.9 152.6l-.1-.5a.89 .89 0 0 0 0-1.1l-.3-.4a.47 .47 0 0 1-.3-.6 .47 .47 0 0 1 .6-.3h.5l-.3 .7 .1 .8h.2v-.5l.3 .3 .5-.1-.1 .6 .2-.1 .4 .7-1.1 .7M574.9 147.2v.7M574.9 155.9l-.1 .3v-.3M575 153.6l-.2 1.4M575 152.8l.4 .2M575.1 157.6h.1l.2 1-.3-.5-.4 .7zM575.1 154.8l-.4 .3v.5M575.2 155.4l-.4 .2-.2 .5h-.4l.3 .3 .3-.1"/>
<path d="M575.2 153.7l-.4 .8M575.3 147.2l-.1 .7M575.3 149.7h-.5a.62 .62 0 0 0-.6 .7M575.4 150.7l.2 .3 .5-.1M575.4 149.5h.6l.4 .1 .1 .4v.8l-.4 .8v-.7l.2-.5a.35 .35 0 0 0-.1-.4 .35 .35 0 0 0-.5 .1l-.3 .3-.1 .8h-.2l-.1-.8zM575.4 149.5h.6l.5 .5v.7l-.4 .9 .2-1.3a.33 .33 0 0 0-.2-.4 .33 .33 0 0 0-.4 .2l-.3 .3-.1 .7-.2 .1-.1-.8zM575.5 152.8l.2-.1a1.58 1.58 0 0 1 1.9 .2l-.2 .5a1.26 1.26 0 0 1-1.1 .8l-.7-.6zM575.5 150.4l.3 .1M575.5 150.1h.4a.29 .29 0 0 1 .4-.1 .29 .29 0 0 1 0 .4l-.2 .5-.5 .1-.3-.3zM575.5 154.8l.9-.1-.7 1.5a1.5 1.5 0 0 0-.5 1.5l-.1-.1-.3 .6-.2-.9zM575.5 154.8l-.9 2.5 .2 .9 .4-.6 .2 1.4-.3-.9-.4 1 .1-.9M575.6 150.9h.1"/>
<path d="M575.6 153.8a.63 .63 0 0 0-.1 1l1-.2 .4-.6M575.6 147.3l-.1 .7M575.6 150.5h.1M575.7 150.8h.1M576 147.4l-.2 .6M576 150.6l.2 .1M576 150.6v.1M576.1 155.7l.7-.1-.5 1.5a.44 .44 0 0 1-.2 .8l-.4-.2zM576.2 151.4l.4 .7M576.3 153.9h.1M576.3 147.4l-.2 .7M576.4 154.6l-.7 1.6a1.5 1.5 0 0 0-.5 1.5"/>
<path d="M576.4 152.2l1-.4 .8-.1-.7 1-1.2-.3zM576.4 153.8l-.2 .1M576.5 150.4a1.28 1.28 0 0 1 .9 1.1l.3 .2-.6 .2a.51 .51 0 0 1-.6 .1 .51 .51 0 0 1-.3-.6zM576.5 150.4l.7 .6 .2 .4M576.5 154.1l-.1 .1M576.7 147.5l-.2 .7M576.7 158.8v.3l-2 .6-1.1-.4v-.3l1.1 .4 2-.6a5.9 5.9 0 0 0-3.1 .2M576.8 155.7l-.5 1.3 .2 .7-.2 .2-.6-.2 .3-1.9M577 147.7l-.2 .6M577 153.8l.3-.1-.1 .8a.68 .68 0 0 1-.2 1.1l-1 .1 .4-1.1zM577.1 153.5l-.1 .4M577.1 152.5l.3 .1 .2 .3"/>
<path d="M577.1 151.3l.5 .4M577.2 155.6l-1.2 .1M577.2 157l-.1 .2 .3 .2M577.3 147.8l-.2 .6M577.3 153.8v1.2l-.2 1a1.83 1.83 0 0 0-.2 2.1l.3 .1M577.5 156.7l1.1-1-.5 1.6a1.22 1.22 0 0 0-.2 1.4l-.1 .1a.46 .46 0 0 1-.7 0 .46 .46 0 0 1 .1-.7zM577.5 152.7a1.04 1.04 0 0 1 .6-.9 1.04 1.04 0 0 1 1.1 .1 .56 .56 0 0 1 .8 .2 .56 .56 0 0 1-.2 .8l-.3 .3a1.09 1.09 0 0 1-1.9-.3M577.6 152.9l-.5 .6a.65 .65 0 0 1-.3 .7 .65 .65 0 0 1-.7-.1l-.1-.1a.69 .69 0 0 1-.3-1.2l.6-.3a.34 .34 0 0 1 .5 .2 .34 .34 0 0 1-.3 .4l.1 .2a.22 .22 0 0 0 .1 .3 .22 .22 0 0 0 .3-.2l.2-.4-.1-.5-.7-.2-.8 .4-.1 .6M577.6 154.5v.5M577.7 147.9l-.3 .6M578 148.1l-.3 .6M578 153.7l-.8 .1"/>
<path d="M578.1 157.9l.6 .4M578.3 148.3l-.4 .5M578.3 151.7a2.54 2.54 0 0 0-2 .6M578.5 156.7l.8 .9M578.5 153.7a6.7 6.7 0 0 0-1.4 3.4l1.5-1.4 .5-.1M578.6 151.8a.92 .92 0 0 0-.6 1 .92 .92 0 0 0 1 .7M578.6 151.8l.7 .2a.51 .51 0 0 1 .6 .1 .51 .51 0 0 1 .1 .6l.2 1.1a8.1 8.1 0 0 1-.2 3.7l.2 .8h-1.9a.45 .45 0 0 1-.6-.3 .45 .45 0 0 1 .3-.5l.6-1.8-1.5 1.4a5.9 5.9 0 0 1 1.5-3.4l.4-.1a.93 .93 0 0 1-1-.8 .93 .93 0 0 1 .6-1zM578.6 148.4l-.4 .6M578.6 155.7l-.5 1.6a1.28 1.28 0 0 0-.2 1.4l-.1 .1a.45 .45 0 0 1-.7 0 .45 .45 0 0 1 .1-.7l.3-1.4M578.7 153.7l-.2 1M578.9 157.2l.1 .7 .5 .4M578.9 148.6l-.4 .6"/>
<path d="M579.1 152.2l-.2 .3M579.2 148.9l-.5 .5M579.2 159.9l.5 .5M579.4 159.7l.5 .5M579.4 149.1l-.4 .5M579.7 159.5l.5 .4M579.7 149.3l-.5 .5M579.9 159.2l.5 .4M579.9 153.9l.1 3.3M580 149.6l-.5 .5M580 152.7a9.5 9.5 0 0 1 0 5l.2 .6-2.4-.1M580.1 159l.5 .4"/>
<path d="M580.2 149.8l-.5 .5M580.2 158.7l.6 .4M580.4 158.4l.6 .4M580.4 150.1l-.5 .4M580.6 158.1l.6 .4M580.6 150.4l-.5 .4M580.7 157.8l.6 .3M580.8 150.7l-.5 .4M580.9 157.5l.6 .3M581 157.3l.6 .2M581 151l-.6 .3M581.1 156.9l.6 .2"/>
<path d="M581.2 156.6l.6 .2M581.2 151.3l-.6 .3M581.2 156.3l.7 .1M581.3 156l.7 .1M581.3 155.7h.7M581.4 151.6l-.7 .3M581.4 155.3l.7 .1M581.4 155.1h.7M581.5 152l-.6 .2M581.6 152.3l-.6 .2M581.7 152.6l-.6 .2M581.8 153l-.6 .1"/>
<path d="M581.9 153.3l-.6 .2M582 153.7l-.7 .1M582 154l-.7 .1M582.1 154.4h-.7M582.1 154.8h-.7M569.7 160l-.4 .5M570 160.3l-.5 .5M570.2 160.5l-.4 .5M570.5 160.6l-.4 .6M570.8 160.8l-.4 .6M571.1 161l-.4 .6M571.3 161.1l-.3 .6"/>
<path d="M571.6 161.3l-.2 .6M571.9 161.4l-.2 .6M572.2 161.5l-.2 .6M572.6 161.6l-.2 .6M572.9 161.7l-.2 .6M573.2 161.7l-.1 .7M573.5 161.8l-.1 .7M573.8 161.8v.7M574.2 161.8l-.1 .7M574.5 161.8v.7M574.8 161.8l.1 .7M575.1 161.8l.1 .7"/>
<path d="M575.5 161.8l.1 .6M575.8 161.7l.1 .7M576.1 161.6l.2 .7M576.4 161.6l.2 .6M576.7 161.5l.2 .6M577 161.3l.3 .7M577.3 161.2l.3 .6M577.6 161.1l.3 .6M577.9 160.9l.3 .6M578.2 160.7l.3 .6M578.4 160.6l.4 .5M578.7 160.4l.4 .5"/>
<path d="M579 160.2l.4 .5"/>
</g>
<!-- layer: G-ANNO-TTLB -->
<g fill="#fff" stroke="#fff" stroke-width=".27">
<path d="M556 160.2l30.7 4.3-5.7-4.3zM556 160.2l30.7 4.3h-30.7z"/>
<path d="M581 145.6h5.7l-5.7 14.6zM586.7 145.6l-5.7 14.6 5.7 4.3z"/>
</g>
<path d="M556 160.2h25v-14.6h5.7v18.9h-30.7z" fill="none" stroke="#fff" stroke-width=".27"/>
<g fill="#000" stroke="#000" stroke-width=".27">
<path d="M80.9 7.7l.2 2.5v-2.5zM80.9 7.7l.2 2.5h-.2z"/>
<path d="M130.9 7.7l.2 2.5v-2.5zM130.9 7.7l.2 2.5h-.2z"/>
<path d="M180.9 7.7l.2 2.5v-2.5zM180.9 7.7l.2 2.5h-.2z"/>
<path d="M230.9 7.7l.2 2.5v-2.5zM230.9 7.7l.2 2.5h-.2z"/>
<path d="M280.9 7.7l.2 2.5v-2.5zM280.9 7.7l.2 2.5h-.2z"/>
<path d="M330.9 7.7l.2 2.5v-2.5zM330.9 7.7l.2 2.5h-.2z"/>
<path d="M380.9 7.7l.2 2.5v-2.5zM380.9 7.7l.2 2.5h-.2z"/>
<path d="M430.9 7.7l.2 2.5v-2.5zM430.9 7.7l.2 2.5h-.2z"/>
<path d="M480.9 7.7l.2 2.5v-2.5zM480.9 7.7l.2 2.5h-.2z"/>
<path d="M530.9 7.7l.2 2.5v-2.5zM530.9 7.7l.2 2.5h-.2z"/>
<path d="M25.2 10.4h555.5l.5-.5zM24.7 9.9h556.5l-556 .5zM24.7 9.9l.5 400v-399.5zM24.7 9.9l.5 400-.5 .5zM24.7 410.4l556-.5h-555.5zM24.7 410.4l556-.5 .5 .5zM580.7 10.4v399.5l.5 .5zM581.2 9.9v400.5l-.5-400z"/>
<path d="M22.5 60.3h2.5v-.2zM22.5 60.1h2.5l-2.5 .2z"/>
<path d="M581 60.3h2.5v-.2zM581 60.1h2.5l-2.5 .2z"/>
<path d="M22.5 110.3h2.5v-.2zM22.5 110.1h2.5l-2.5 .2z"/>
<path d="M581 110.3h2.5v-.2zM581 110.1h2.5l-2.5 .2z"/>
<path d="M22.5 160.3h2.5v-.2zM22.5 160.1h2.5l-2.5 .2z"/>
<path d="M531 160.3h50v-.2zM531 160.1h50l-50 .2z"/>
<path d="M581 160.3h2.5v-.2zM581 160.1h2.5l-2.5 .2z"/>
<path d="M22.5 210.3h2.5v-.2zM22.5 210.1h2.5l-2.5 .2z"/>
<path d="M531 210.3h50v-.2zM531 210.1h50l-50 .2z"/>
<path d="M581 210.3h2.5v-.2zM581 210.1h2.5l-2.5 .2z"/>
<path d="M531 226.9h50v-.2zM531 226.7h50l-50 .2z"/>
<path d="M531 243.4v.2l50-.2zM531 243.6l50-.2v.2z"/>
<path d="M531 243.6h50v-.2zM531 243.4h50l-50 .2z"/>
<path d="M22.5 260.2h2.5v-.1zM22.5 260.1h2.5l-2.5 .1z"/>
<path d="M531 260.1v.1l50-.1zM531 260.2l50-.1v.1z"/>
<path d="M531 260.1v.1l50-.1zM531 260.2l50-.1v.1z"/>
<path d="M531 276.7v.2l50-.2zM531 276.9l50-.2v.2z"/>
<path d="M531 260.1v.1l50-.1zM531 260.2l50-.1v.1z"/>
<path d="M531 260.1v.1l50-.1zM531 260.2l50-.1v.1z"/>
<path d="M581 260.2h2.5v-.1zM581 260.1h2.5l-2.5 .1z"/>
<path d="M531 293.4v.2l50-.2zM531 293.6l50-.2v.2z"/>
<path d="M531 293.4v.2l50-.2zM531 293.6l50-.2v.2z"/>
<path d="M22.5 310.3h2.5v-.2zM22.5 310.1h2.5l-2.5 .2z"/>
<path d="M531 315.1h50zM531 315.2l50-.1z"/>
<path d="M531 310.1v.2l50-.2zM531 310.3l50-.2v.2z"/>
<path d="M581 310.3h2.5v-.2zM581 310.1h2.5l-2.5 .2z"/>
<path d="M531 335.1h50zM531 335.2l50-.1z"/>
<path d="M531 330.1h50zM531 330.2l50-.1z"/>
<path d="M531 325.1h50zM531 325.2l50-.1z"/>
<path d="M531 320.1h50zM531 320.2l50-.1z"/>
<path d="M531 355.1h50zM531 355.2l50-.1z"/>
<path d="M531 350.1h50zM531 350.2l50-.1z"/>
<path d="M531 345.1h50zM531 345.2l50-.1z"/>
<path d="M531 340.1h50zM531 340.2l50-.1z"/>
<path d="M22.5 360.2h2.5v-.1zM22.5 360.1h2.5l-2.5 .1z"/>
<path d="M531 360.1v.1l50-.1zM531 360.2l50-.1v.1z"/>
<path d="M531 360.1v.1l50-.1zM531 360.2l50-.1v.1z"/>
<path d="M581 360.2h2.5v-.1zM581 360.1h2.5l-2.5 .1z"/>
<path d="M581 360.2h2.5v-.1zM581 360.1h2.5l-2.5 .1z"/>
<path d="M581 360.2h2.5v-.1zM581 360.1h2.5l-2.5 .1z"/>
<path d="M80.9 410.2l.2 2.5v-2.5zM80.9 410.2l.2 2.5h-.2z"/>
<path d="M130.9 410.2l.2 2.5v-2.5zM130.9 410.2l.2 2.5h-.2z"/>
<path d="M180.9 410.2l.2 2.5v-2.5zM180.9 410.2l.2 2.5h-.2z"/>
<path d="M230.9 410.2l.2 2.5v-2.5zM230.9 410.2l.2 2.5h-.2z"/>
<path d="M280.9 410.2l.2 2.5v-2.5zM280.9 410.2l.2 2.5h-.2z"/>
<path d="M330.9 410.2l.2 2.5v-2.5zM330.9 410.2l.2 2.5h-.2z"/>
<path d="M380.9 410.2l.2 2.5v-2.5zM380.9 410.2l.2 2.5h-.2z"/>
<path d="M430.9 410.2l.2 2.5v-2.5zM430.9 410.2l.2 2.5h-.2z"/>
<path d="M480.9 410.2l.2 2.5v-2.5zM480.9 410.2l.2 2.5h-.2z"/>
<path d="M530.9 410.2v2.5h.2zM530.9 410.2h.2v2.5z"/>
<path d="M530.9 410.2l.2 2.5v-2.5zM530.9 410.2l.2 2.5h-.2z"/>
<path d="M540.9 410.2l.2 2.5v-2.5zM540.9 410.2l.2 2.5h-.2z"/>
<path d="M555.9 410.2l.2 2.5v-2.5zM555.9 410.2l.2 2.5h-.2z"/>
<path d="M580.7 410.2l.5 2.5v-2.5zM580.7 410.2l.5 2.5h-.5z"/>
</g>
<!-- layer: 0 -->
<path d="M65.3 150.9l-3.6 3.6M210.5 150.9l-3.6 3.6M273.3 150.9l-3.6 3.6M347 150.9l-3.6 3.6M354 150.9l-3.6 3.6M497.1 150.9l-3.6 3.6M227.9 186.3l3.6 3.6M419.3 186.3l3.6 3.6M419.3 211.8l3.6 3.6M384.6 220.4l-3.6 3.6M398.6 220.4l-3.6 3.6M227.9 299l3.6 3.6" fill="none" stroke="#000" stroke-width=".27"/>
<!-- layer: G-ANNO-DIM -->
<g fill="#fff" stroke="#fff" stroke-width=".27">
<path d="M224.6 236.4v16.1h10.1zM224.6 236.4h10.1v16.1z"/>
<path d="M128.1 147.6v10.1l16.1-10.1zM128.1 157.7l16.1-10.1v10.1z"/>
<path d="M300.6 147.7v10l15.6-10zM300.6 157.7l15.6-10v10z"/>
<path d="M415.7 147.6v10.1l16.1-10.1zM415.7 157.7l16.1-10.1v10.1z"/>
<path d="M387.3 226.6v10.1l12.2-10.1zM387.3 236.7l12.2-10.1v10.1z"/>
<path d="M416 195.3v11.2h10.1zM416 195.3h10.1v11.2z"/>
</g>
<text font-size="13.4" x="540" y="390">A403</text>
<g font-size="11.2">
<text x="56.4" y="70.3">2</text>
<text x="207.6" y="70.3">3</text>
<text x="344.9" y="70.4">B</text>
<text x="495" y="70.3">A</text>
</g>
<g font-size="10">
<text x="113.8" y="328.9">SEZIONE C.C</text>
<text x="360.1" y="328.9">SEZIONE D.D</text>
</g>
<g font-size="7">
<text x="130.4" y="155.1">290</text>
<text x="302.3" y="155.2">147</text>
<text x="418" y="155.1">286</text>
<text x="423.6" y="204.3" transform="rotate(-90 423.6 204.3)">51</text>
<text x="389.5" y="234.1">28</text>
<text x="232.1" y="250.2" transform="rotate(-90 232.1 250.2)">225</text>
</g>
<text font-size="5" x="535.3" y="187.9">QM-S_2_CUCINA</text>
<g font-size="2.5">
<text x="50.6" y="9">1</text>
<text x="105.3" y="9">2</text>
<text x="155.3" y="9">3</text>
<text x="205.3" y="9">4</text>
<text x="255.3" y="9">5</text>
<text x="305.3" y="9">6</text>
<text x="355.3" y="9">7</text>
<text x="405.3" y="9">8</text>
<text x="455.3" y="9">9</text>
<text x="504.6" y="9">10</text>
<text x="554.6" y="9">11</text>
<text x="22.2" y="36.1">A</text>
<text x="582.1" y="36.1">A</text>
<text x="22.2" y="86.1">B</text>
<text x="582.1" y="86.1">B</text>
<text x="22.2" y="136.1">C</text>
<text x="582.1" y="136.1">C</text>
<text x="531.8" y="153.1">POLITECNICO DI MILANO</text>
<text x="531.9" y="159.1">C.L. DESIGN DEGLI INTERNI</text>
<text x="531.9" y="156.1">SCUOLA DEL DESIGN</text>
<text x="532" y="162.9">PROGETTO:</text>
<text x="22.2" y="186.1">D</text>
<text x="582.1" y="186.1">D</text>
<text x="532" y="213">CORSO:</text>
<text x="542.3" y="216.4">STRUMENTI E METODI</text>
<text x="546.1" y="219.4">DEL PROGETTO</text>
<text x="532" y="229.6">DOCENTE:</text>
<text x="22.2" y="236.1">E</text>
<text x="544.8" y="236.1">MARCO FERRARA</text>
<text x="582.1" y="236.1">E</text>
<text x="532" y="246.3">STUDENTI:</text>
<text x="540.2" y="252.7">ALICE EMMA VENDRAMIN</text>
<text x="532" y="262.9">OGGETTO:</text>
<text x="551" y="269.4">CUCINA</text>
<text x="532" y="279.6">NOTE:</text>
<text x="22.3" y="286.1">F</text>
<text x="582.2" y="286.1">F</text>
<text x="532" y="296.3">NOME FILE:</text>
<text x="542.9" y="302.5">QM-S_2_CUCINA.dwg</text>
<text x="531.9" y="313.6">VERS</text>
<text x="571.5" y="313.6">DATA</text>
<text x="22.1" y="336.1">G</text>
<text x="582" y="336.1">G</text>
<text x="532" y="358.6">A</text>
<text x="562.3" y="358.6">YYYY/MM/DD</text>
<text x="532" y="363.1">TAVOLA NO.:</text>
<text x="565.4" y="363.1">003 DI</text>
<text x="575.3" y="363.1">003</text>
<text x="22.2" y="386.1">H</text>
<text x="582.1" y="386.1">H</text>
<text x="532" y="405.6">DATA:</text>
<text x="542" y="405.5">2017/06/13</text>
<text x="556.9" y="405.6">SCALA:</text>
<text x="571.5" y="405.5">1:20</text>
<text x="19.5" y="410.4" transform="rotate(-90 19.5 410.4)">DIRECTORY: C:\USERS\ALICE\DESKTOP\QM-S_2-CUCINA\QM-S_2_CUCINA.DWG | PLOTTED ON: 12/06/2017 21:31:36 | BY USER: ALICE</text>
<text x="48.8" y="413.6">1</text>
<text x="105.3" y="413.6">2</text>
<text x="155.3" y="413.6">3</text>
<text x="205.3" y="413.6">4</text>
<text x="255.3" y="413.6">5</text>
<text x="305.3" y="413.6">6</text>
<text x="355.3" y="413.6">7</text>
<text x="405.3" y="413.6">8</text>
<text x="455.3" y="413.6">9</text>
<text x="504.6" y="413.6">10</text>
<text x="531.5" y="412.7">0</text>
<text x="531.9" y="408.5">REV:</text>
<text x="541.5" y="412.7">0.5m</text>
<text x="542" y="408.6">A</text>
<text x="556.5" y="412.7">1.25m</text>
<text x="556.9" y="408.6">FORMATO:</text>
<text x="573.4" y="408.6">A1</text>
<text x="574.9" y="412.7">2.5m</text>
</g>
</svg>
